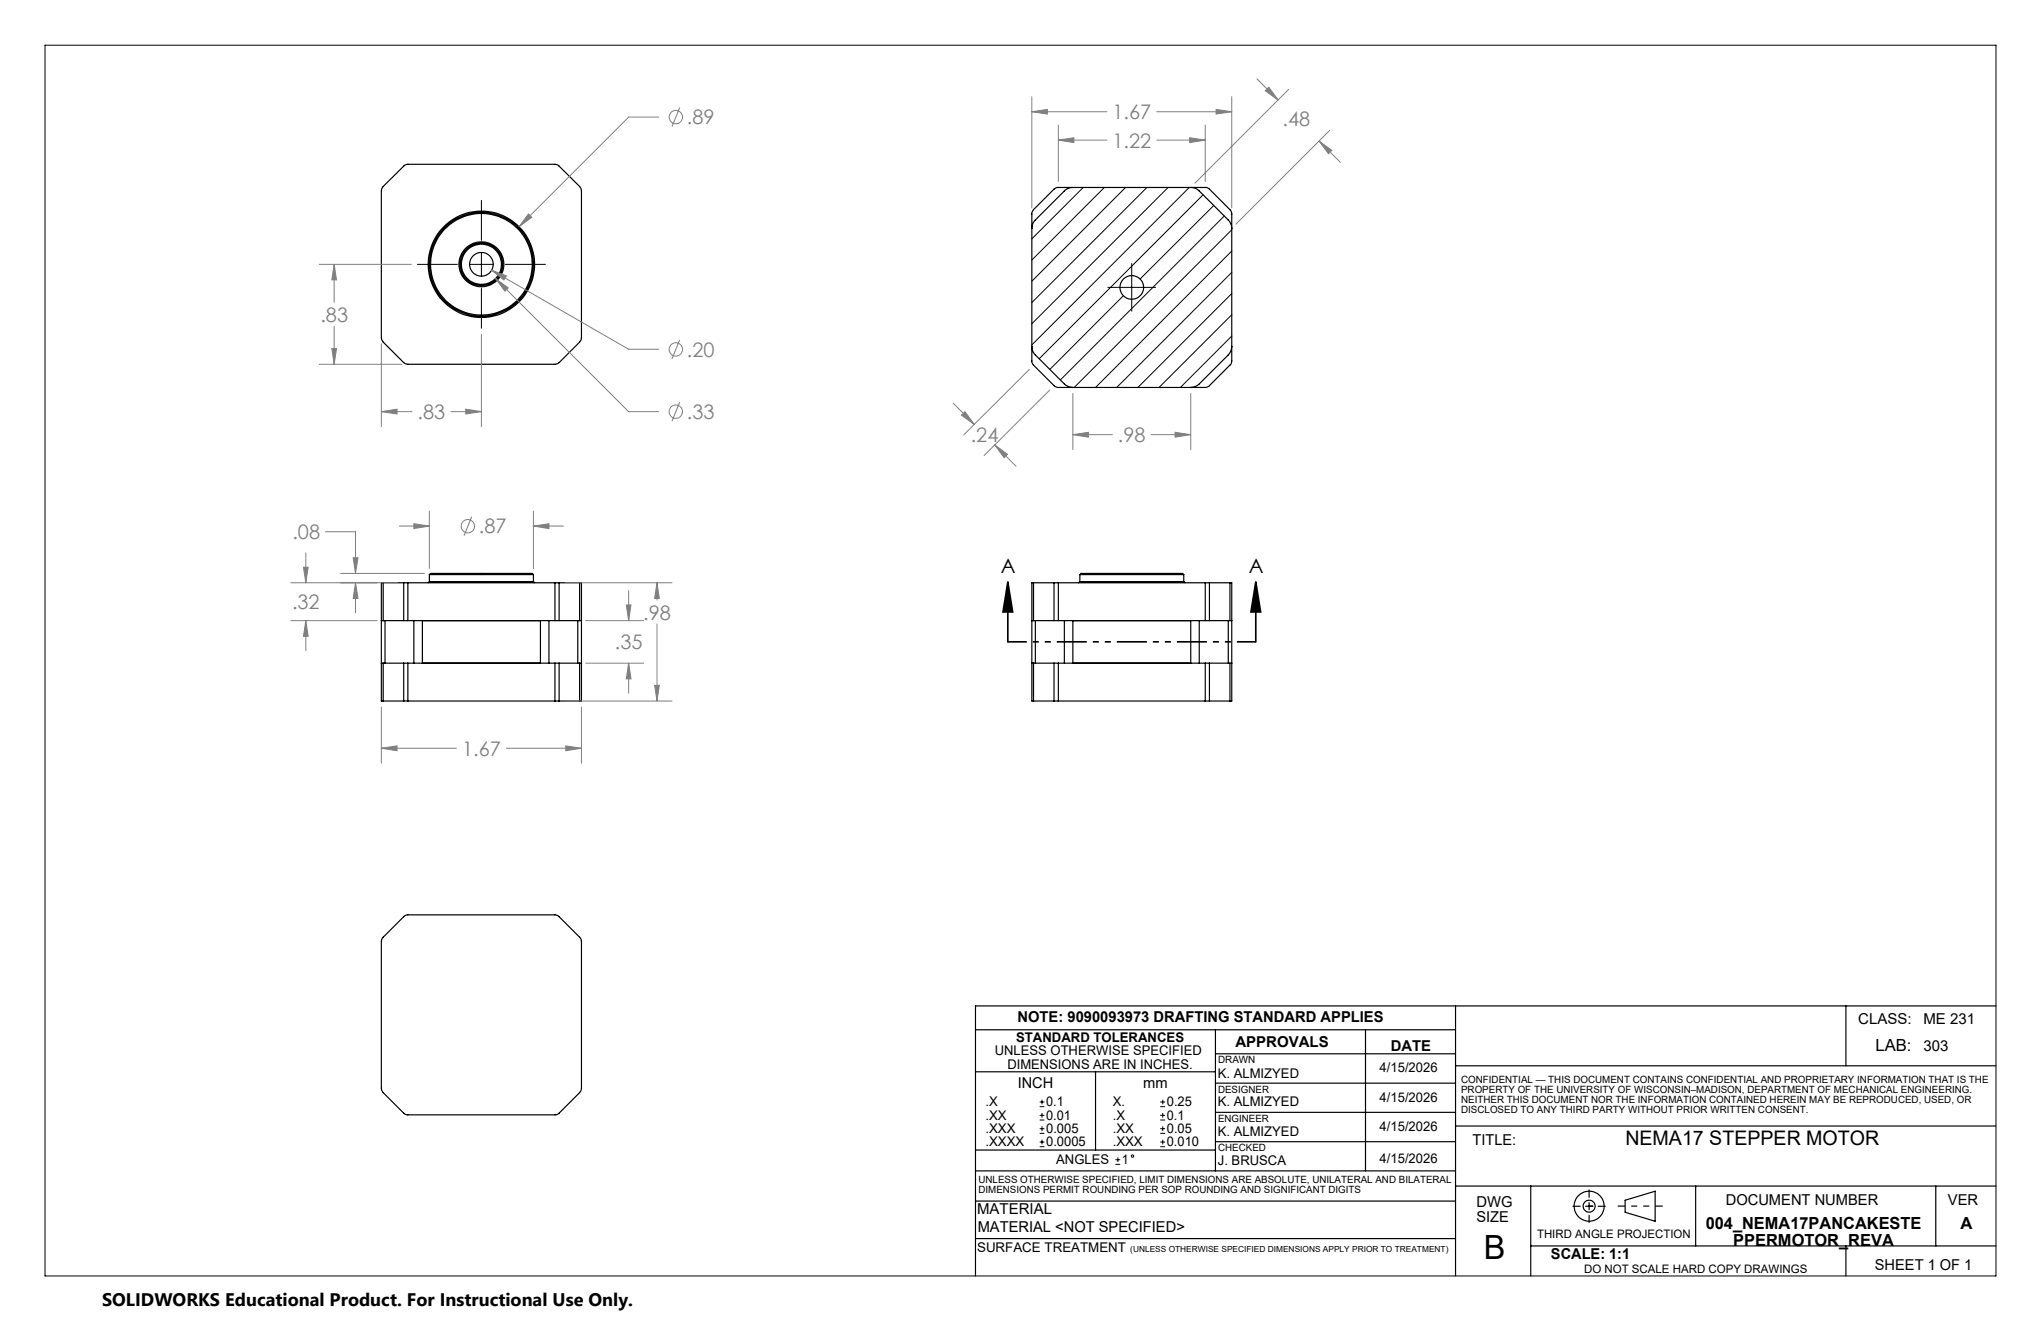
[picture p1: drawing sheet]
<svg xmlns="http://www.w3.org/2000/svg" width="432mm" height="279mm" viewBox="0 0 432 279" stroke-linecap="round" stroke-linejoin="round" font-family="sans-serif">
<g fill="none" stroke="#000" stroke-width=".25">
<path d="M81.1 39.4l4.5-4.4 .6-.3h31.3l.6 .3 4.5 4.4 .4 1v31l-.4 1-4.3 4.3-.8 .3h-31.3l-.6-.2-4.5-4.4-.4-1v-31zM227 39.7a2.33 2.33 0 0 0-1.8 .7l-6.2 6.1a2.32 2.32 0 0 0-.7 1.8M251.9 39.7a2.33 2.33 0 0 1 1.8 .7l6.2 6.1a2.72 2.72 0 0 1 .7 1.8M218.7 44.3l4.3-4.3 .7-.3h31.5l.6 .2 4.5 4.5 .3 .7v31.3l-.3 .8-4.5 4.5-.7 .3h-31.3l-.7-.3-4.5-4.5-.3-.6v-31.6zM218.3 73.3a2.47 2.47 0 0 0 .7 1.8l6.2 6.1a2.71 2.71 0 0 0 1.8 .8M260.6 73.3a2.92 2.92 0 0 1-.7 1.8l-6.2 6.1a2.71 2.71 0 0 1-1.8 .8M80.7 131.3h.4M81.1 123.3h-.4v25h.4M81.1 123.3v8M81.1 131.3h4.3M81.1 123.3h4.3M81.5 131.3v9"/>
<path d="M85.4 131.3h.9M85.4 123.3h.9M85.4 123.3v8M86.3 123.3v8M86.3 131.3h31.1M86.3 123.3h31.1M87.6 131.3v9M89.4 131.3v9M90.8 123h22.1M90.8 121.5h22.1M90.8 121.5a1.99 1.99 0 0 1 1.8-.2h18.8a1.6 1.6 0 0 1 1.5 .2M90.8 123l-.2 .3"/>
<path d="M90.8 121.5v1.5M112.9 123l.2 .3M112.9 121.5v1.5M114.3 131.3v9M116.1 131.3v9M117.4 131.3h.9M117.4 123.3h.9M117.4 123.3v8M118.3 123.3v8M118.3 131.3h4.3M118.3 123.3h4.3M122.2 131.3v9"/>
<path d="M122.6 123.3h.4v25h-.4M122.6 131.3h.4M122.6 123.3v8M218.3 131.3h.4M218.7 123.3h-.4v25h.4M218.7 131.3h4.3M218.7 123.3h4.3M218.7 123.3v8M219 131.3v9M223 131.3h.9M223 123.3h.9M223 123.3v8"/>
<path d="M223.9 131.3h31.1M223.9 123.3h31.1M223.9 123.3v8M225.2 131.3v9M227 131.3v9M228.5 123h21.9M228.5 121.5l.2-.2h20.3a1.78 1.78 0 0 1 1.4 .2M228.5 121.5h21.9M228.5 123l-.3 .3M228.5 121.5v1.5M250.4 123l.3 .3M250.4 121.5v1.5"/>
<path d="M251.9 131.3v9M253.7 131.3v9M255 131.3h.9M255 123.3h.9M255 123.3v8M255.9 131.3h4.3M255.9 123.3h4.3M255.9 123.3v8M259.9 131.3v9M260.2 123.3h.4v25h-.4M260.2 131.3h.4M260.2 123.3v8"/>
<path d="M80.7 140.3h.4M81.1 148.3h4.3M81.1 140.3h4.3M81.1 140.3v8M85.4 148.3h.9M85.4 140.3h.9M85.4 140.3v8M86.3 140.3v8M86.3 148.3h31.1M86.3 140.3h31.1M117.4 148.3h.9M117.4 140.3h.9"/>
<path d="M117.4 140.3v8M118.3 148.3h4.3M118.3 140.3h4.3M118.3 140.3v8M122.6 140.3h.4M122.6 140.3v8M218.3 140.3h.4M218.7 148.3h4.3M218.7 140.3h4.3M218.7 140.3v8M223 148.3h.9M223 140.3h.9"/>
<path d="M223 140.3v8M223.9 148.3h31.1M223.9 140.3h31.1M223.9 140.3v8M255 148.3h.9M255 140.3h.9M255 140.3v8M255.9 148.3h4.3M255.9 140.3h4.3M255.9 140.3v8M260.2 140.3h.4M260.2 140.3v8"/>
<path d="M85.5 193.8l.7-.3h31.3l.6 .2 4.6 4.6 .3 .8v31.1l-.4 .9-4.5 4.5-.4 .2h-31.7l-.6-.4-4.3-4.3-.4-.9v-31.1l.3-.8zM206.4 217.8h101.5M257.1 217.8v29.8M288.9 217.8v29.8M307.9 212.8v57.1M390.5 212.8v12.6M422.3 212.8h-215.9v57.1M206.4 226.7h50.7M231.8 226.7v16.5M257.1 222.9h50.8M257.1 235.3h50.8M257.1 229.1h50.8"/>
<path d="M307.9 238.2h114.3M307.9 225.4h114.4M206.4 254h101.5M206.4 247.6h101.5M206.4 243.2h50.7M257.1 241.5h50.8M307.9 250.9h114.4M323.8 250.9v19M332.8 255.1h1.5M335.5 255.1h1.5M336.2 251.7v1.5M336.2 254.4v1.5"/>
<path d="M336.2 257v1.6M338.1 255.1h1.5M343.8 253.9l6.4-1.9v6.3l-6.4-1.9zM358.7 250.9v12.6M409.5 250.9v12.6M206.4 262h101.5M323.8 263.5h98.5M390.5 263.5v6.4"/>
<circle cx="101.8" cy="55.9" r="4.2"/>
<circle cx="101.8" cy="55.9" r="4.7"/>
<circle cx="101.8" cy="55.9" r="4.5"/>
<circle cx="101.8" cy="55.9" r="10.7"/>
<circle cx="101.8" cy="55.9" r="11.2"/>
<circle cx="101.9" cy="55.9" r="2.49"/>
<circle cx="101.9" cy="55.9" r="11"/>
<circle cx="239.4" cy="60.8" r="2.5"/>
<circle cx="336.2" cy="255.1" r="3.2"/>
<circle cx="336.2" cy="255.1" r="1.27"/>
</g>
<g fill="none" stroke="#000" stroke-width=".21">
<path d="M9.5 9.6h412.8v260.3h-412.8zM229.2 39.7l-10.9 10.8M233.6 39.7l-15.3 15.3M238.1 39.7l-19.8 19.8M242.6 39.7l-24.3 24.3M247.1 39.7l-28.8 28.8M251.6 39.7l-33.3 33.3M88.3 55.9h8.5M99.3 55.9h5.1M101.8 42.4v8.4M101.8 53.4v5.1M106.9 55.9h8.5"/>
<path d="M239.4 55.7v10.1M254.5 41.2l-34.6 34.7M256.8 43.5l-15.6 15.5M259 45.7l-34.7 34.7M260.6 48.6l-33.3 33.4M260.6 53.1l-28.8 28.9M260.6 57.6l-24.3 24.4M101.8 61v8.4M234.4 60.8h10.1M237.7 62.5l-15.6 15.6M260.6 62.1l-19.9 19.9M260.6 66.6l-15.4 15.4"/>
<path d="M260.6 71.1l-10.9 10.9M220 234.1h.9M220 233.1h.9M220 236.9h.9M220 235.9h.9M220 239.7h.9M220 238.7h.9M220.5 232.6v1M220.5 235.4v1M220.5 238.2v1M245.5 234.1h1M245.5 233.1h1"/>
<path d="M245.5 236.9h1M245.5 235.9h1M245.5 239.7h1M245.5 238.7h1M246 232.6v1M246 235.4v1M246 238.2v1M220 242.5h.9M220 241.5h.9M220.5 241.1v.9M236 246.3h1M236 245.3h1"/>
<path d="M236.5 244.8v1M245.5 242.5h1M245.5 241.5h1M246 241.1v.9"/>
<circle cx="239.6" cy="244.5" r=".25"/>
</g>
<g fill="none" stroke="#808080" stroke-width=".21">
<path d="M265.9 16.7l4.5 4.5M267.7 19.2l.7-.7 2 2.7zM272.6 18.9l-19.8 19.8M139.3 24.8h-6.3l-23.2 23.1M143.8 22.8l-1.6 4M218.3 23.6l3.3-.5v1zM218.3 20.5v23.5M218.3 23.6h15.9M223.9 29.6l3.3-.5v1.1zM223.9 26.5v11.9M223.9 29.6h10.3M244.7 23.6h15.9"/>
<path d="M244.7 29.6h10.3M251.7 29.1l3.3 .5-3.3 .6zM255 26.5v11.9M257.3 23.1l3.3 .5-3.3 .5zM260.6 20.5v23.5M279.1 29.8l2.7 2-.7 .7zM279.1 29.8l4.5 4.5M281.3 27.6l-19.8 19.8M67.5 55.9h19.5M70.7 55.9l.5 3.3h-1zM70.7 55.9v8.1M104 57.2l3.1 1.1-.5 .9z"/>
<path d="M104 57.2l29 16.7h6.3M104.8 58.9l2.7 2-.7 .7zM104.8 58.9l28.2 28.2h6.3M111.8 45.3l.7 .7-2.7 1.9zM67.5 77h17.5M70.2 73.7h1l-.5 3.3zM70.7 69v8M80.7 72.7v17.5M101.8 70.7v19.5M143.8 71.9l-1.6 4M217.8 78.1l-13.9 13.9M80.7 87.1l3.3-.6v1.1z"/>
<path d="M80.7 87.1h6.5M95.4 87.1h6.4M98.5 86.5l3.3 .6-3.3 .5zM143.8 85.1l-1.6 4M201.6 85.3l4.5 4.5M203.4 87.8l.8-.7 1.9 2.7zM210.5 94.1l2.6 2-.7 .7zM210.5 94.1l4.4 4.5M222.1 82.5l-13.9 13.8M227 91.9l3.3-.5v1.1zM227 83.2v11.9M227 91.9h8.3"/>
<path d="M243.6 91.9h8.3M248.6 91.4l3.3 .5-3.3 .6zM251.9 83.2v11.9M64.2 120h1l-.5 3.3zM64.7 116.9v6.4M68.9 112.5h6.3v8.8M74.7 118h1l-.5 3.3zM84.5 111.3h6.3M87.6 110.8l3.2 .5-3.2 .5zM90.8 108.1v12.2M99.8 109.3l-1.6 4M112.9 111.3l3.2-.5v1z"/>
<path d="M112.9 108.1v12.2M112.9 111.3h6.3M61.5 123.3h22.6M61.5 131.3h18.3M64.7 131.3l.5 3.3h-1zM64.7 131.3v6.3M72 121.3h17.8M75.2 123.3l.5 3.3h-1zM75.2 123.3v6.3M119.6 123.3h22.6M123.9 131.3h12.3M132.5 128h1l-.5 3.3z"/>
<path d="M133 124.9v6.4M139 123.3l.5 3.3h-1zM139 123.3v3.6M139 132v16.3M80.7 158.3l3.3-.5v1zM80.7 149.5v11.9M80.7 158.3h15.9M107.1 158.3h15.9M119.6 148.3h22.6M119.7 157.8l3.3 .5-3.3 .5zM123 149.5v11.9M123.9 140.3h12.3"/>
<path d="M133 140.3l.5 3.3h-1zM133 140.3v6.3M138.5 145h1l-.5 3.3z"/>
<circle cx="143" cy="24.8" r="1.41"/>
<circle cx="143" cy="73.9" r="1.41"/>
<circle cx="143" cy="87.1" r="1.41"/>
<circle cx="99" cy="111.3" r="1.42"/>
</g>
<path d="M213.2 123.1l1 6.3h-2zM213.2 123.1v12.7M265.7 123.1l1 6.3h-2zM265.7 123.1v12.7" fill="none" stroke="#000" stroke-width=".35"/>
<path d="M265.7 135.7h-52.5" fill="none" stroke="#000" stroke-width=".35" stroke-dasharray="6.3 1.3 1.3 1.3 1.3 1.3" stroke-dashoffset="2.3" stroke-linecap="butt"/>
<path d="M342.3 255.1h9.5" fill="none" stroke="#000" stroke-width=".25" stroke-dasharray="6.3 1.3 1.3 1.3 1.3 1.3" stroke-dashoffset="4.8" stroke-linecap="butt"/>
<path d="M265.7 123.1l1 6.3h-2zM213.2 123.1l1 6.3h-2z" fill="#000"/>
<path d="M119.7 157.8l3.3 .5-3.3 .5zM80.7 158.3l3.3-.5v1zM138.5 145h1l-.5 3.3zM139 123.3l.5 3.3h-1zM75.2 123.3l.5 3.3h-1zM74.7 118h1l-.5 3.3zM87.6 110.8l3.2 .5-3.2 .5zM112.9 111.3l3.2-.5v1zM64.2 120h1l-.5 3.3zM64.7 131.3l.5 3.3h-1zM132.5 128h1l-.5 3.3zM133 140.3l.5 3.3h-1zM111.8 45.3l-2 2.6 2.7-1.9zM104 57.2l2.6 2 .5-.9zM104.8 58.9l2 2.7 .7-.7zM98.5 86.5l3.3 .6-3.3 .5zM80.7 87.1l3.3-.6v1.1zM70.7 55.9l.5 3.3h-1zM70.2 73.7h1l-.5 3.3zM257.3 23.1l3.3 .5-3.3 .5zM218.3 23.6l3.3-.5v1zM279.1 29.8l2.7 2-.7 .7zM267.7 19.2l.7-.7 2 2.7zM251.7 29.1l3.3 .5-3.3 .6zM223.9 29.6l3.3-.5v1.1zM248.6 91.4l3.3 .5-3.3 .6zM227 91.9l3.3-.5v1.1zM203.4 87.8l.8-.7 1.9 2.7zM210.5 94.1l2.6 2-.7 .7z" fill="#808080"/>
<text font-size="7.1" x="313.9" y="266.3">B</text>
<g font-size="4.2" fill="#808080">
<text x="145.3" y="26.3">.89</text>
<text x="235.4" y="25.2">1.67</text>
<text x="271.3" y="26.6">.48</text>
<text x="235.4" y="31.2">1.22</text>
<text x="67.8" y="68.1">.83</text>
<text x="145.3" y="75.4">.20</text>
<text x="88.4" y="88.6">.83</text>
<text x="145.3" y="88.6">.33</text>
<text x="205.4" y="93.5">.24</text>
<text x="236.5" y="93.5">.98</text>
<text x="101.3" y="112.8">.87</text>
<text x="61.9" y="114.1">.08</text>
<text x="61.8" y="128.9">.32</text>
<text x="136.1" y="131">.98</text>
<text x="130.1" y="137.4">.35</text>
<text x="97.8" y="159.8">1.67</text>
</g>
<g font-size="4.2">
<text x="211.8" y="121.3">A</text>
<text x="264.2" y="121.3">A</text>
<text x="343.9" y="242.2">NEMA17 STEPPER MOTOR</text>
</g>
<text font-size="3.8" x="21.6" y="276.3">SOLIDWORKS Educational Product. For Instructional Use Only.</text>
<g font-size="3.5">
<text x="396.8" y="222.2">LAB:</text>
<text x="360.9" y="260">004_NEMA17PANCAKESTE</text>
<text x="366.7" y="263.5">PPERMOTOR_REVA</text>
<text x="414.7" y="260">A</text>
</g>
<g font-size="3.2">
<text x="215.3" y="216.2">NOTE: 9090093973 DRAFTING STANDARD APPLIES</text>
<text x="261.4" y="221.4">APPROVALS</text>
<text x="393.1" y="216.6">CLASS:</text>
<text x="406.9" y="216.6">ME 231</text>
<text x="294.2" y="222.2">DATE</text>
<text x="406.9" y="222.2">303</text>
<text x="215.3" y="230.2">INCH</text>
<text x="241.9" y="230.2">mm</text>
<text x="311.5" y="242.1">TITLE:</text>
<text x="206.7" y="256.8">MATERIAL</text>
<text x="312.3" y="255.3">DWG</text>
<text x="365.1" y="254.9">DOCUMENT NUMBER</text>
<text x="412.1" y="254.9">VER</text>
<text x="206.8" y="260.5">MATERIAL &lt;NOT SPECIFIED&gt;</text>
<text x="312.3" y="258.5">SIZE</text>
<text x="328.1" y="266.3">SCALE: 1:1</text>
<text x="396.7" y="268.6">SHEET 1 OF 1</text>
</g>
<g font-size="2.8">
<text x="215" y="220.4">STANDARD TOLERANCES</text>
<text x="210.5" y="223.2">UNLESS OTHERWISE SPECIFIED</text>
<text x="213.1" y="226">DIMENSIONS ARE IN INCHES.</text>
<text x="257.6" y="228">K. ALMIZYED</text>
<text x="291.9" y="226.8">4/15/2026</text>
<text x="291.9" y="233">4/15/2026</text>
<text x="208.5" y="234">.X</text>
<text x="208.5" y="236.8">.XX</text>
<text x="208.5" y="239.6">.XXX</text>
<text x="221.3" y="234">0.1</text>
<text x="221.3" y="236.8">0.01</text>
<text x="221.3" y="239.6">0.005</text>
<text x="235.4" y="234">X.</text>
<text x="235.4" y="236.8">.X</text>
<text x="235.4" y="239.6">.XX</text>
<text x="246.9" y="234">0.25</text>
<text x="246.9" y="236.8">0.1</text>
<text x="246.9" y="239.6">0.05</text>
<text x="257.6" y="234">K. ALMIZYED</text>
<text x="291.9" y="239.2">4/15/2026</text>
<text x="208.5" y="242.5">.XXXX</text>
<text x="221.3" y="242.5">0.0005</text>
<text x="235.4" y="242.5">.XXX</text>
<text x="246.9" y="242.5">0.010</text>
<text x="257.6" y="240.4">K. ALMIZYED</text>
<text x="291.9" y="245.9">4/15/2026</text>
<text x="223.5" y="246.2">ANGLES</text>
<text x="237.4" y="246.2">1</text>
<text x="257.6" y="246.5">J. BRUSCA</text>
<text x="206.7" y="264.8">SURFACE TREATMENT</text>
</g>
<g font-size="2.5">
<text x="325.2" y="261.7">THIRD ANGLE PROJECTION</text>
<text x="335.1" y="269.3">DO NOT SCALE HARD COPY DRAWINGS</text>
</g>
<g font-size="2.1">
<text x="257.7" y="224.8">DRAWN</text>
<text x="257.7" y="231.1">DESIGNER</text>
<text x="309.1" y="229.1">CONFIDENTIAL — THIS DOCUMENT CONTAINS CONFIDENTIAL AND PROPRIETARY INFORMATION THAT IS THE</text>
<text x="309.1" y="231.2">PROPERTY OF THE UNIVERSITY OF WISCONSIN–MADISON, DEPARTMENT OF MECHANICAL ENGINEERING.</text>
<text x="309.1" y="233.3">NEITHER THIS DOCUMENT NOR THE INFORMATION CONTAINED HEREIN MAY BE REPRODUCED, USED, OR</text>
<text x="257.7" y="237.3">ENGINEER</text>
<text x="309.1" y="235.4">DISCLOSED TO ANY THIRD PARTY WITHOUT PRIOR WRITTEN CONSENT.</text>
<text x="257.7" y="243.4">CHECKED</text>
<text x="207" y="250.3">UNLESS OTHERWISE SPECIFIED, LIMIT DIMENSIONS ARE ABSOLUTE, UNILATERAL AND BILATERAL</text>
<text x="207" y="252.4">DIMENSIONS PERMIT ROUNDING PER SOP ROUNDING AND SIGNIFICANT DIGITS</text>
</g>
<text font-size="1.8" x="239.1" y="264.8">(UNLESS OTHERWISE SPECIFIED DIMENSIONS APPLY PRIOR TO TREATMENT)</text>
</svg>
